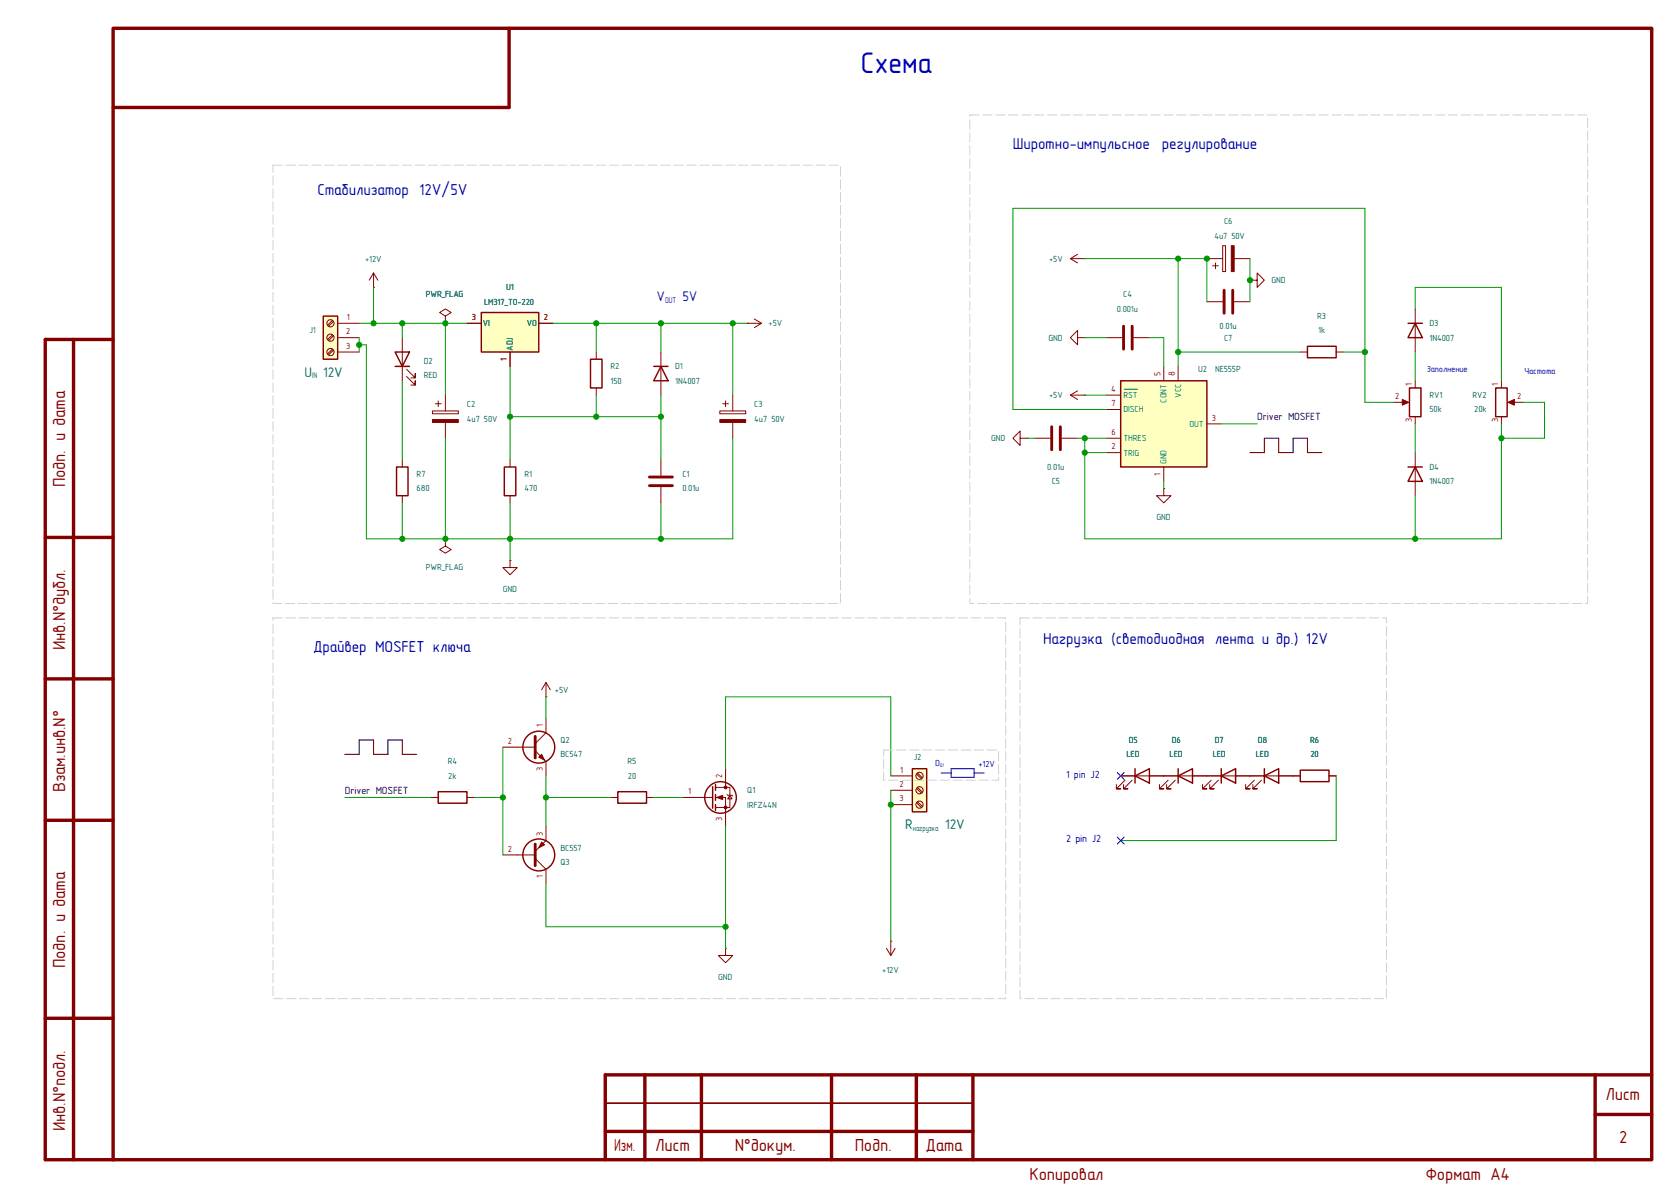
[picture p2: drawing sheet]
<svg xmlns="http://www.w3.org/2000/svg" width="297mm" height="210mm" viewBox="0 0 297 210" stroke-linecap="round" stroke-linejoin="round" font-family="sans-serif">
<g fill="none" stroke="#840000" stroke-width=".6">
<path d="M20 5h272v200h-272zM90 5v14h-70M13 60v145M20 60h-12v145h12M8 95h12M8 120h12M8 145h12M8 180h12M114 190v15M124 190v15M147 190v15M162 190v15"/>
<path d="M172 190v15M282 197h10M282 190v15M292 190h-185v15M107 200h65"/>
</g>
<path d="M107 195h65" fill="none" stroke="#840000" stroke-width=".3"/>
<g fill="none" stroke="#840000" stroke-width=".18">
<path d="M132.1 57.2h.1M132.1 57.2h2.5M133.3 56.4l1.3 .8M134.6 57.2l-1.3 .7M213.4 53.3h2.8M218.2 53.3h2.8M250.2 54.6v7.6M246.4 71.1h2.3M250.2 67.3v1.3M250.2 73.7v1.2M265.4 67.3v1.3M265.4 73.7v1.2"/>
<path d="M267 71.1h2.2M205.7 86.4v1.2h1.3l-1.3 1.3-1.2-1.3h1.2M205.7 86.4h.1M250.2 80v7.6M96.5 123.2h.1M96.5 120.7l.8 1.2M96.5 120.7l-.7 1.2M96.5 120.7v2.5M205.7 137.2h24.2M206.5 137.9l-1.5 1.5h.7h-.7v-.7M207.8 137.9l-1.6 1.5h.8h-.8v-.7M214.1 137.9l-1.5 1.5h.8h-.8v-.7"/>
<path d="M215.4 137.9l-1.5 1.5h.7h-.7v-.7M221.7 137.9l-1.5 1.5h.8h-.8v-.7M223 137.9l-1.5 1.5h.7h-.7v-.7M234.9 137.2h1.3M76.2 141h1.3M82.5 141h1.3"/>
</g>
<g fill="none" stroke="#840000" stroke-width=".25">
<path d="M248.9 57.2h2.6M250.2 57.2l1.3 2.5h-2.6zM249.2 68.6h2v5.1h-2zM264.4 68.6h2v5.1h-2zM248.9 82.6h2.6M250.2 82.6l1.3 2.5h-2.6zM77.5 140h5v2h-5zM208.3 137.2l2.5-1.3v2.5zM208.3 135.9v2.5M215.9 137.2l2.5-1.3v2.5zM215.9 135.9v2.5M223.5 137.2l2.6-1.3v2.5z"/>
<path d="M223.5 135.9v2.5M229.9 136.1h5v2.1h-5z"/>
</g>
<path d="M216.4 51.3v4.1M217.9 51.3v4.1" fill="none" stroke="#840000" stroke-width=".51"/>
<g fill="#840000" stroke="#840000" stroke-width=".18">
<path d="M247.9 70.6l1.1 .5-1.1 .5z"/>
<path d="M266.6 71.1l1.1-.5v1z"/>
</g>
<path d="M85.1 55.2h10.1v7h-10.1z" fill="#ffffc2"/>
<path d="M85.1 55.2h10.1v7h-10.1zM70.1 82.6h2v5h-2zM89.2 82.6h2v5h-2z" fill="none" stroke="#840000" stroke-width=".25"/>
<g fill="none" stroke="#840000" stroke-width=".18">
<path d="M66 50.8h.1M66 48.3l-.7 1.2M66 48.3l.8 1.2M66 48.3v2.5M82.5 57.2h2.6M95.2 57.2h2.6M76.5 72.6h4.5v.6h-4.5zM77 71.4h1M77.5 70.9v1M78.7 69.9v2.7M78.7 74.7v2.8M90.2 62.2v2.6"/>
<path d="M71.1 81.3v1.3M71.1 87.6v1.3M78.7 95.3v1.2l-1 .7 1 .6 1.1-.6-1.1-.7M78.7 95.3h.1M90.2 99.1v1.2h1.2l-1.2 1.3-1.3-1.3h1.3M90.2 99.1h.1M90.2 81.3v1.3M90.2 87.6v1.3"/>
</g>
<path d="M76.5 74.2h4.5v.5h-4.5z" fill="#840000" stroke="#840000" stroke-width=".18"/>
<path d="M198.1 67.3h15.3v15.3h-15.3z" fill="#ffffc2"/>
<path d="M198.1 67.3h15.3v15.3h-15.3z" fill="none" stroke="#840000" stroke-width=".25"/>
<path d="M182.9 77.5h2.8M187.7 77.5h2.8M195.6 69.9h2.5M195.6 77.5h2.5M195.6 72.4h2.5M205.7 64.8v2.5M208.3 64.8v2.5M213.4 74.9h2.5M195.6 80h2.5M205.7 82.6v2.5" fill="none" stroke="#840000" stroke-width=".18"/>
<path d="M198.8 68.8h2.3" fill="none" stroke="#006464" stroke-width=".18"/>
<path d="M185.9 75.4v4.1M187.5 75.4v4.1" fill="none" stroke="#840000" stroke-width=".51"/>
<path d="M161.3 135.9h2.5v7.6h-2.5z" fill="#ffffc2"/>
<g fill="none" stroke="#840000" stroke-width=".25">
<path d="M104.4 63.5h2v5.1h-2zM231.1 61.2h5.1v2h-5.1zM126 139.1v3.8M126.5 138.7v1M161.3 135.9h2.5v7.6h-2.5zM126.5 140.5v1M126.5 142.2v1.1"/>
<circle cx="95.2" cy="151.1" r="2.82"/>
<circle cx="127.4" cy="141" r="2.79"/>
</g>
<g fill="none" stroke="#840000" stroke-width=".18">
<path d="M221 49.5h1.2v-1.2l1.3 1.2-1.3 1.3v-1.3M221 49.5h.1M105.4 62.2v1.3M105.4 68.6v1.3M180.3 77.5v-1.3l-1.2 1.3 1.2 1.2v-1.2h1.3M181.6 77.5h.1M229.9 62.2h1.2M236.2 62.2h1.3M116.8 81.3v2.8M116.8 86.1v2.8M126.5 139.2h2.5v3.5h-2.5M128.3 135.9v3.3"/>
<path d="M157.5 137.2h3.8M157.5 139.7h3.8M162 136.8l.9 .9M162 139.4l.9 .8M162.2 136.7l.9 .8M162.2 139.2l.9 .8M88.9 151.1h5.7M94.6 151.8l1.9 1.9v2.5M96.5 146.1v2.5l-1.9 1.9M120.6 141h5.4M126.5 141h1.8v5.1M128.5 140.5l.2 .1h.7l.1 .1"/>
<path d="M129 140.6l.4 .6h-.7zM157.5 142.2h3.8M162 141.9l.9 .8M162.2 141.7l.9 .9M128.3 167.6v1.3h1.2l-1.2 1.3-1.3-1.3h1.3M128.3 167.6h.1M156.7 167.6l.8 1.3M157.5 166.4h.1M157.5 166.4v2.5M158.2 167.6l-.7 1.3"/>
<circle cx="162.6" cy="139.7" r=".63"/>
<circle cx="162.6" cy="137.2" r=".63"/>
<circle cx="162.6" cy="142.2" r=".63"/>
</g>
<g fill="#840000" stroke="#840000" stroke-width=".18">
<path d="M126.7 141l1.1-.4v.8z"/>
<path d="M95.8 148.8l.5 .6-1.1 .5z"/>
<circle cx="128.3" cy="139.2" r=".25"/>
<circle cx="128.3" cy="142.7" r=".25"/>
</g>
<path d="M114.8 84.3h4.1M114.8 85.9h4.1M94.6 149.2v3.8" fill="none" stroke="#840000" stroke-width=".51"/>
<path d="M57.1 55.9h2.6v7.6h-2.6z" fill="#ffffc2"/>
<g fill="none" stroke="#840000" stroke-width=".25">
<path d="M57.1 55.9h2.6v7.6h-2.6zM69.8 62.2h2.6l-1.3 2.6zM69.8 64.8h2.6M115.6 64.8h2.5M116.8 64.8l1.3 2.5h-2.5zM109.2 140h5.1v2h-5.1zM200.7 137.2l2.5-1.3v2.5zM200.7 135.9v2.5"/>
<circle cx="95.2" cy="132.1" r="2.82"/>
</g>
<g fill="none" stroke="#840000" stroke-width=".18">
<path d="M58.8 56.6l-.9 .9M58.8 59.2l-.9 .8M59 56.8l-.9 .9M59 59.4l-.9 .8M59.7 57.2h3.8M59.7 59.7h3.8M71.1 59.7v7.6M78.7 55.9l1.1-.7-1.1-.6-1 .6 1 .7v1.3M78.7 57.2h.1M82.5 57.2h2.6M95.2 57.2h2.6M189.2 45.7h2.6"/>
<path d="M189.2 45.7l1.3 .8M190.5 59.7v-1.3l-1.3 1.3 1.3 1.3v-1.3h1.3M190.5 45l-1.3 .7M191.8 59.7h.1M191.8 45.7h.1M195.6 59.7h2.8M200.4 59.7h2.8M213.4 45.7h2.8M214.4 47h1M214.9 46.5v1M216.2 43.4h.5v4.6h-.5zM218.2 45.7h2.8"/>
<path d="M58.8 61.7l-.9 .9M59 61.9l-.9 .8M59.7 62.2h3.8M71.9 66.5l1.5 1.6v-.8v.8h-.8M71.9 65.3l1.5 1.5v-.8v.8h-.8M90.2 62.2v2.6M116.8 62.2v7.7M127.3 72.6h4.5v.6h-4.5zM127.8 71.4h1M128.3 70.9v1M129.5 69.9v2.7M129.5 74.7v2.8"/>
<path d="M189.2 69.9l1.3 .7M189.2 69.9h2.6M190.5 69.1l-1.3 .8M191.8 69.9h.1M88.9 132.1h5.7M94.6 132.7l1.9 1.9v2.6M96.5 127v2.5l-1.9 1.9M198.1 137.2h10.2M198.9 137.9l-1.5 1.5h.7h-.7v-.7M200.2 137.9l-1.6 1.5h.8h-.8v-.7M210.8 137.2h5.1M218.4 137.2h5.1"/>
<path d="M226.1 137.2h3.8M234.9 137.2h1.3M107.9 141h1.3M114.3 141h1.3"/>
<circle cx="58.4" cy="59.7" r=".63"/>
<circle cx="58.4" cy="57.1" r=".63"/>
<circle cx="58.4" cy="62.2" r=".63"/>
</g>
<g fill="#840000" stroke="#840000" stroke-width=".18">
<path d="M127.3 74.2h4.5v.5h-4.5z"/>
<path d="M95.8 133.4l.5 1-1.1-.5z"/>
<path d="M217.7 43.4h.5v4.6h-.5z"/>
</g>
<path d="M198.6 57.7v4M200.2 57.7v4M94.6 130.2v3.8" fill="none" stroke="#840000" stroke-width=".51"/>
<path d="M221 80h2.5v-2.5h2.6v2.5h2.5v-2.5h2.5v2.5h2.6M61 133.4h2.5v-2.6h2.5v2.6h2.6v-2.6h2.5v2.6h2.6" fill="none" stroke="#000" stroke-width=".18"/>
<path d="M166.4 136.7h1.7M168.1 135.9h4.1v1.5h-4.1zM172.2 136.7h1.8" fill="none" stroke="#0000c2" stroke-width=".18"/>
<g fill="none" stroke="#009600" stroke-width=".18">
<path d="M63.5 57.2h19M63.5 59.7v2.5M66 50.8v6.4M71.1 57.2v2.5M78.7 57.2v12.7M97.8 57.2h34.3M105.4 57.2v5M116.8 57.2v5M129.5 57.2v12.7M191.8 59.7h3.8M191.8 45.7h21.6v7.6M203.2 59.7h2.5v5.1"/>
<path d="M208.3 45.7v19.1M221 45.7v7.6M250.2 54.6v-3.8h15.2v16.5M63.5 61h1.3v34.3h64.7v-17.8M71.1 67.3v14M78.7 77.5v17.8M90.2 64.8v16.5M90.2 73.7h26.6M105.4 69.9v3.8M116.8 69.9v11.4M181.6 77.5h1.3M190.5 77.5h5.1"/>
<path d="M191.8 69.9h3.8M208.3 62.2h21.6M215.9 74.9h6.3M237.5 62.2h3.8M246.4 71.1h-5.1v-34.3h-62.2v35.6h16.5M250.2 62.2v5.1M250.2 74.9v5.1M265.4 74.9v20.4h-73.6v-17.8M269.2 71.1h3.8v6.4h-7.6M71.1 88.9v6.4M90.2 88.9v10.2M116.8 88.9v6.4"/>
<path d="M191.8 80h3.8M205.7 85.1v1.3M250.2 87.6v7.7M88.9 132.1v19M96.5 123.2v3.8M96.5 137.2v8.9M128.3 135.9v-12.7h29.2v14M157.5 139.7v26.7M236.2 137.2v11.4h-38.1M61 141h15.2M83.8 141h5.1M96.5 156.2v7.6h31.8"/>
<path d="M96.5 141h11.4M115.6 141h5M128.3 146.1v21.5"/>
</g>
<path d="M197.5 136.6l1.2 1.2M198.7 136.6l-1.2 1.2M197.5 148l1.2 1.2M198.7 148l-1.2 1.2" fill="none" stroke="#000084" stroke-width=".18"/>
<path d="M48.3 29.2h100.3v77.5h-100.3zM171.4 20.3h109.3v86.4h-109.3zM48.3 109.2h129.5v67.3h-129.5zM180.3 109.2h64.8v67.3h-64.8zM156.2 132.6h20.3v5.3h-20.3z" fill="none" stroke="#d1d1d1" stroke-width=".18" stroke-dasharray="1.7 .6"/>
<g fill="#009600" stroke="#009600" stroke-width=".18">
<circle cx="90.2" cy="95.3" r=".46"/>
<circle cx="90.2" cy="73.7" r=".46"/>
<circle cx="71.1" cy="95.3" r=".46"/>
<circle cx="78.7" cy="95.3" r=".46"/>
<circle cx="105.4" cy="57.2" r=".46"/>
<circle cx="116.8" cy="57.2" r=".46"/>
<circle cx="116.8" cy="95.3" r=".46"/>
<circle cx="105.4" cy="73.7" r=".46"/>
<circle cx="116.8" cy="73.7" r=".46"/>
<circle cx="129.5" cy="57.2" r=".46"/>
<circle cx="208.3" cy="62.2" r=".46"/>
<circle cx="213.4" cy="45.7" r=".46"/>
<circle cx="208.3" cy="45.7" r=".46"/>
<circle cx="221" cy="49.5" r=".46"/>
<circle cx="191.8" cy="80" r=".46"/>
<circle cx="191.8" cy="77.5" r=".46"/>
<circle cx="157.5" cy="142.2" r=".46"/>
<circle cx="128.3" cy="163.8" r=".46"/>
<circle cx="88.9" cy="141" r=".46"/>
<circle cx="96.5" cy="141" r=".46"/>
<circle cx="241.3" cy="62.2" r=".46"/>
<circle cx="265.4" cy="77.5" r=".46"/>
<circle cx="250.2" cy="95.3" r=".46"/>
<circle cx="66" cy="57.2" r=".46"/>
<circle cx="63.5" cy="61" r=".46"/>
<circle cx="78.7" cy="57.2" r=".46"/>
<circle cx="71.1" cy="57.2" r=".46"/>
</g>
<text font-size="5.9" fill="#0000c2" x="152.1" y="12.8">Схема</text>
<g font-size="3.5" fill="#840000">
<text x="11.5" y="86.1" transform="rotate(-90 11.5 86.1)">Подп. и дата</text>
<text x="11.5" y="114.9" transform="rotate(-90 11.5 114.9)">Инв.N°дубл.</text>
<text x="11.5" y="140" transform="rotate(-90 11.5 140)">Взам.инв.N°</text>
<text x="11.5" y="171.1" transform="rotate(-90 11.5 171.1)">Подп. и дата</text>
<text x="283.8" y="194.5">Лист</text>
<text x="11.5" y="199.9" transform="rotate(-90 11.5 199.9)">Инв.N°подл.</text>
<text x="108.6" y="203.5">Изм.</text>
<text x="115.8" y="203.5">Лист</text>
<text x="129.9" y="203.5">N°докум.</text>
<text x="151.1" y="203.5">Подп.</text>
<text x="163.6" y="203.5">Дата</text>
<text x="286.3" y="202">2</text>
<text x="182" y="208.5">Копировал</text>
<text x="252" y="208.5">Формат A4</text>
</g>
<g font-size="3.2" fill="#0000c2">
<text x="179.1" y="26.4">Широтно-импульсное регулирование</text>
<text x="56.1" y="34.5">Стабилизатор 12V/5V</text>
<text x="184.4" y="113.8">Нагрузка (светодиодная лента и др.) 12V</text>
<text x="55.4" y="115.3">Драйвер MOSFET ключа</text>
</g>
<g font-size="2.8" fill="#0000c2">
<text x="116.1" y="53.3">V</text>
<text x="120.7" y="53.3">5V</text>
</g>
<g font-size="2.8" fill="#006464">
<text x="53.8" y="66.6">U</text>
<text x="57.1" y="66.6">12V</text>
<text x="160" y="146.6">R</text>
<text x="167.1" y="146.6">12V</text>
</g>
<g font-size="2.1" fill="#0f0f0f">
<text x="222.2" y="74.3">Driver MOSFET</text>
<text x="61" y="140.3">Driver MOSFET</text>
</g>
<g font-size="2.1" fill="#0000c2">
<text x="188.5" y="137.5">1 pin J2</text>
<text x="188.5" y="148.9">2 pin J2</text>
</g>
<g font-size="1.8" fill="#006464">
<text x="216.4" y="39.6">C6</text>
<text x="64.5" y="46.2">+12V</text>
<text x="185.5" y="46.2">+5V</text>
<text x="214.7" y="42.2">4u7 50V</text>
<text x="75.3" y="52.6">PWR_FLAG</text>
<text x="85.6" y="53.9">LM317_TO-220</text>
<text x="89.5" y="51.3">U1</text>
<text x="198.6" y="52.6">C4</text>
<text x="224.8" y="50">GND</text>
<text x="54.7" y="58.9">J1</text>
<text x="85.3" y="57.7">VI</text>
<text x="93.2" y="57.7">VO</text>
<text x="135.9" y="57.7">+5V</text>
<text x="197.5" y="55.1">0.001u</text>
<text x="215.6" y="58.2">0.01u</text>
<text x="232.9" y="56.4">R3</text>
<text x="233" y="58.9">1k</text>
<text x="252.7" y="57.7">D3</text>
<text x="74.9" y="64.3">D2</text>
<text x="90.7" y="62" transform="rotate(-90 90.7 62)">ADJ</text>
<text x="107.9" y="65.3">R2</text>
<text x="119.4" y="65.3">D1</text>
<text x="185.4" y="60.2">GND</text>
<text x="211.8" y="65.8">U2</text>
<text x="214.8" y="65.8">NE555P</text>
<text x="216.4" y="60.2">C7</text>
<text x="252.7" y="60.2">1N4007</text>
<text x="74.9" y="66.9">RED</text>
<text x="107.9" y="67.8">150</text>
<text x="119.4" y="67.8">1N4007</text>
<text x="185.5" y="70.4">+5V</text>
<text x="198.6" y="70.4">RST</text>
<text x="206.3" y="71.2" transform="rotate(-90 206.3 71.2)">CONT</text>
<text x="208.8" y="70.3" transform="rotate(-90 208.8 70.3)">VCC</text>
<text x="252.7" y="70.4">RV1</text>
<text x="260.3" y="70.4">RV2</text>
<text x="82.5" y="72">C2</text>
<text x="82.5" y="74.6">4u7 50V</text>
<text x="133.3" y="72">C3</text>
<text x="133.3" y="74.6">4u7 50V</text>
<text x="175.2" y="78">GND</text>
<text x="198.6" y="78">THRES</text>
<text x="198.6" y="72.9">DISCH</text>
<text x="210.3" y="75.4">OUT</text>
<text x="252.7" y="72.9">50k</text>
<text x="260.6" y="72.9">20k</text>
<text x="185.1" y="83.1">0.01u</text>
<text x="198.6" y="80.5">TRIG</text>
<text x="206.3" y="82" transform="rotate(-90 206.3 82)">GND</text>
<text x="252.7" y="83.1">D4</text>
<text x="73.7" y="86.9">680</text>
<text x="73.7" y="84.3">R7</text>
<text x="92.7" y="84.3">R1</text>
<text x="92.7" y="86.9">470</text>
<text x="120.6" y="84.3">C1</text>
<text x="120.6" y="86.9">0.01u</text>
<text x="185.9" y="85.6">C5</text>
<text x="252.7" y="85.6">1N4007</text>
<text x="204.4" y="92">GND</text>
<text x="75.3" y="100.8">PWR_FLAG</text>
<text x="88.9" y="104.7">GND</text>
<text x="98.1" y="122.4">+5V</text>
<text x="99.1" y="131.3">Q2</text>
<text x="199.5" y="131.3">D5</text>
<text x="207.2" y="131.3">D6</text>
<text x="214.8" y="131.3">D7</text>
<text x="222.3" y="131.3">D8</text>
<text x="231.6" y="131.3">R6</text>
<text x="79.1" y="135.1">R4</text>
<text x="79.3" y="137.7">2k</text>
<text x="99.1" y="133.9">BC547</text>
<text x="111" y="135.1">R5</text>
<text x="111" y="137.7">20</text>
<text x="161.5" y="134.4">J2</text>
<text x="199.2" y="133.9">LED</text>
<text x="206.8" y="133.9">LED</text>
<text x="214.4" y="133.9">LED</text>
<text x="222" y="133.9">LED</text>
<text x="231.7" y="133.9">20</text>
<text x="132.1" y="140.2">Q1</text>
<text x="132.1" y="142.8">IRFZ44N</text>
<text x="99.1" y="152.9">Q3</text>
<text x="99.1" y="150.4">BC557</text>
<text x="127" y="173.2">GND</text>
<text x="156" y="172">+12V</text>
</g>
<g font-size="1.8" fill="#a90000">
<text x="61.2" y="59.1">2</text>
<text x="61.3" y="56.6">1</text>
<text x="83.4" y="56.6">3</text>
<text x="96.1" y="56.6">2</text>
<text x="61.2" y="61.7">3</text>
<text x="89.6" y="63.8" transform="rotate(-90 89.6 63.8)">1</text>
<text x="196.4" y="69.3">4</text>
<text x="196.5" y="71.8">7</text>
<text x="205.2" y="66.4" transform="rotate(-90 205.2 66.4)">5</text>
<text x="207.7" y="66.5" transform="rotate(-90 207.7 66.5)">8</text>
<text x="246.6" y="70.5">2</text>
<text x="249.6" y="68.2" transform="rotate(-90 249.6 68.2)">1</text>
<text x="264.9" y="68.2" transform="rotate(-90 264.9 68.2)">1</text>
<text x="268.2" y="70.5">2</text>
<text x="196.5" y="76.9">6</text>
<text x="214.3" y="74.4">3</text>
<text x="249.6" y="74.7" transform="rotate(-90 249.6 74.7)">3</text>
<text x="264.9" y="74.7" transform="rotate(-90 264.9 74.7)">3</text>
<text x="196.5" y="79.4">2</text>
<text x="205.2" y="84.1" transform="rotate(-90 205.2 84.1)">1</text>
<text x="89.8" y="131.5">2</text>
<text x="95.9" y="128.5" transform="rotate(-90 95.9 128.5)">1</text>
<text x="95.9" y="136.3" transform="rotate(-90 95.9 136.3)">3</text>
<text x="127.7" y="137.5" transform="rotate(-90 127.7 137.5)">2</text>
<text x="159.1" y="136.6">1</text>
<text x="121.7" y="140.4">1</text>
<text x="159" y="139.1">2</text>
<text x="159" y="141.7">3</text>
<text x="95.9" y="147.7" transform="rotate(-90 95.9 147.7)">3</text>
<text x="127.7" y="145.2" transform="rotate(-90 127.7 145.2)">3</text>
<text x="89.8" y="150.6">2</text>
<text x="95.9" y="155.2" transform="rotate(-90 95.9 155.2)">1</text>
</g>
<g font-size="1.8" fill="#0000c2">
<text x="252.2" y="65.8">Заполнение</text>
<text x="269.5" y="66.1">Частота</text>
<text x="165.4" y="135.4">D</text>
<text x="173" y="135.7">+12V</text>
</g>
<text font-size="1.7" fill="#0000c2" x="117.6" y="53.5">OUT</text>
<g font-size="1.7" fill="#006464">
<text x="55.2" y="66.9">IN</text>
<text x="161.4" y="146.9">нагрузка</text>
</g>
<text font-size="1.1" fill="#0000c2" x="166.2" y="135.6">Q1</text>
</svg>
